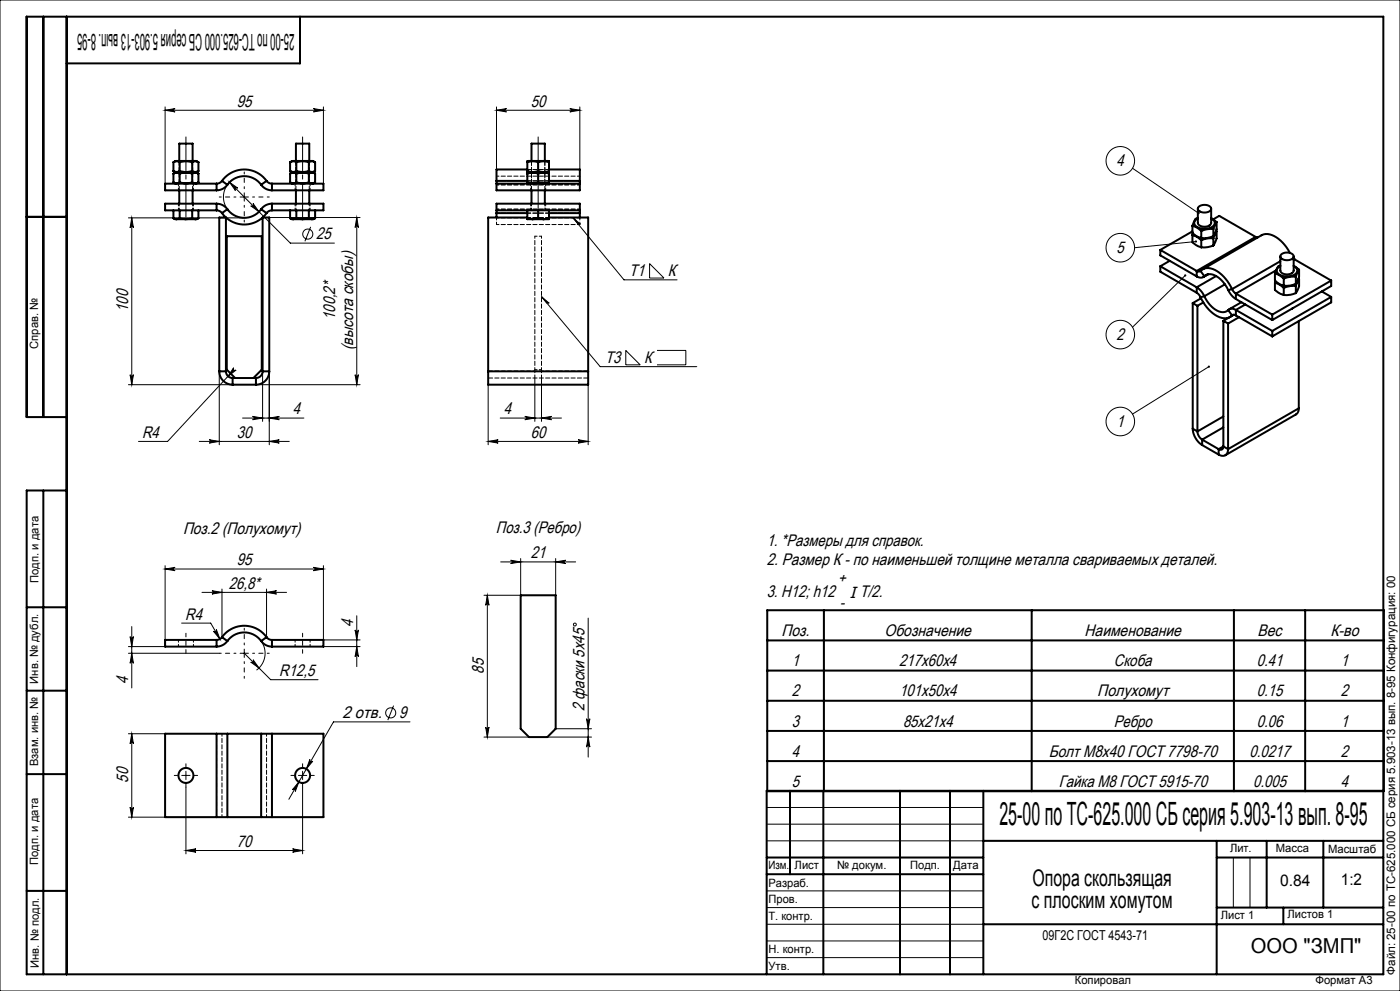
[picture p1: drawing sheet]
<svg xmlns="http://www.w3.org/2000/svg" width="420mm" height="297mm" viewBox="0 0 420 297" stroke-linecap="round" stroke-linejoin="round" font-family="sans-serif">
<g fill="none" stroke="#000" stroke-width=".3">
<path d="M0 0h420v297h-420zM49.5 33l3-.5a.5 .5 0 0 0-.4 .5 .5 .5 0 0 0 .4 .5zM49.5 33h47.5M49.5 32v23M94 32.5l3 .5-3 .5a.5 .5 0 0 0 .5-.5 .5 .5 0 0 0-.5-.5zM97 32v23M148.9 32v18.8M148.9 33h25M148.9 33l3-.5a.5 .5 0 0 0-.4 .5 .5 .5 0 0 0 .4 .5zM170.9 32.5l3 .5-3 .5a.5 .5 0 0 0 .5-.5 .5 .5 0 0 0-.5-.5zM173.9 32v18.8M68.9 54.6l18.2 18.3h13.2"/>
<path d="M68.9 54.6l2.4 1.8a.5 .5 0 0 0-.7 0 .5 .5 0 0 0 0 .7zM69.6 54a6.3 6.3 0 0 0-1.4 8.7M72 59h2.5M73.3 57.8v2.5M339.8 50.4l19.8 13.5M38.5 65.3h34.8M39.5 65.3l.5 3a.5 .5 0 0 0-.5-.5 .5 .5 0 0 0-.5 .5zM39.5 65.3v50M75.2 61.7a.5 .5 0 0 0 .7 0 .5 .5 0 0 0 0-.7l1.8 2.5zM80.8 65.2h27.2M93.2 68l-1.7 4.3M107 65.2l.5 3a.5 .5 0 0 0-.5-.5 .5 .5 0 0 0-.5 .5z"/>
<path d="M107 65.2v50.1M171.8 65.2l2.3 2-.7-.1zM171.8 65.2l15.4 18.7h15.9M194.9 79l4.3 4.3h-4.3zM358.8 72.4l-18.4 1.8M162.4 88.9l17.7 21h28.9M162.4 88.9l2.4 2-.7-.1zM355.6 82.5l-15.8 15.6M38.5 115.3h31.3M39 112.3a.5 .5 0 0 0 .5 .5 .5 .5 0 0 0 .5-.5l-.5 3zM65.8 111.3v22M69.8 111.3l-19.5 21h-8.8"/>
<path d="M70.1 110.2a.5 .5 0 0 0 0 .7 .5 .5 0 0 0 .7 0l-2.4 1.9zM76.8 115.3h31.2M78.8 111.3v15M80.8 111.3v22M106.5 112.3a.5 .5 0 0 0 .5 .5 .5 .5 0 0 0 .5-.5l-.5 3zM146.4 115.3v18M160.4 113.3v13M162.4 113.3v13M176.4 115.3v18M187.7 105l4.4 4.3h-4.4zM197.1 105h8.6v4.3h-8.6M362.7 109.9l-22.9 14.2"/>
<path d="M59.8 132.3h27M62.8 131.8l3 .5-3 .5a.5 .5 0 0 0 .5-.5 .5 .5 0 0 0-.5-.5zM72.8 125.3h18.4M75.8 124.8l3 .5-3 .5a.5 .5 0 0 0 .5-.5 .5 .5 0 0 0-.5-.5zM80.8 125.3l3-.5a.5 .5 0 0 0-.5 .5 .5 .5 0 0 0 .5 .5zM80.8 132.3l3-.5a.5 .5 0 0 0-.5 .5 .5 .5 0 0 0 .5 .5zM146.4 132.3l3-.5a.5 .5 0 0 0-.4 .5 .5 .5 0 0 0 .4 .5zM146.4 132.3h30M150.1 125.3h18.3M157.4 124.8l3 .5-3 .5a.5 .5 0 0 0 .5-.5 .5 .5 0 0 0-.5-.5zM162.4 125.3l3-.5a.5 .5 0 0 0-.4 .5 .5 .5 0 0 0 .4 .5zM173.4 131.8l3 .5-3 .5a.5 .5 0 0 0 .5-.5 .5 .5 0 0 0-.5-.5z"/>
<path d="M49.5 170.5l3-.5a.5 .5 0 0 0-.4 .5 .5 .5 0 0 0 .4 .5zM49.5 169.5v24.3h-11M49.5 170.5h47.5M60.6 177.5h25.4M63.6 177l3 .5-3 .5a.5 .5 0 0 0 .5-.5 .5 .5 0 0 0-.5-.5zM66.6 176.5v14.5M80 176.5v14.5M80 177.5l3-.5a.5 .5 0 0 0-.5 .5 .5 .5 0 0 0 .5 .5zM94 170l3 .5-3 .5a.5 .5 0 0 0 .5-.5 .5 .5 0 0 0-.5-.5zM97 169.5v24.3h11M146.2 178.4l.5 3a.5 .5 0 0 0-.5-.5 .5 .5 0 0 0-.5 .5zM146.2 178.4v42.5"/>
<path d="M150.2 168.4h22.5M153.2 167.9l3 .5-3 .5a.5 .5 0 0 0 .5-.5 .5 .5 0 0 0-.5-.5zM156.2 167.4v11h-11M166.7 168.4l3-.5a.5 .5 0 0 0-.5 .5 .5 .5 0 0 0 .5 .5zM166.7 167.4v11M38.5 195.8h27.3M39 190.8a.5 .5 0 0 0 .5 .5 .5 .5 0 0 0 .5-.5l-.5 3zM39.5 195.8l.5 3a.5 .5 0 0 0-.5-.5 .5 .5 0 0 0-.5 .5zM39.5 187.8v18.4M54.5 186.7h8.7l2.8 4.8M64 189.2a.5 .5 0 0 0 .7 .1 .5 .5 0 0 0 .2-.6l1.1 2.8zM72 195.8h2.5"/>
<path d="M73.3 194.5v2.5M73.3 195.8l7.9 7.9h14.2M75.2 198.4a.5 .5 0 0 0 .7 0 .5 .5 0 0 0 0-.7l1.8 2.5zM78.3 192.1a6.3 6.3 0 0 1-1.4 8.7M97 191.8h11M106.5 188.8a.5 .5 0 0 0 .5 .5 .5 .5 0 0 0 .5-.5l-.5 3zM107 184.5v15.3M107 193.8l.5 3a.5 .5 0 0 0-.5-.5 .5 .5 0 0 0-.5 .5zM176.5 185.2v41.7M38.5 219.9h11M39.5 219.9l.5 3a.5 .5 0 0 0-.5-.5 .5 .5 0 0 0-.5 .5zM39.5 219.9v25"/>
<path d="M118.1 211.5l-1.8 4.3M123 216.3h-23l-13.3 23.2M145.7 217.9a.5 .5 0 0 0 .5 .5 .5 .5 0 0 0 .5-.5l-.5 3zM166.7 218.4h10.8M176 215.4a.5 .5 0 0 0 .5 .5 .5 .5 0 0 0 .5-.5l-.5 3zM54.5 232.4h2.5M55.8 231.1v2.5M55.8 235.9v20M89.5 232.4h2.5M89.7 234.3l-1.1 2.9a.5 .5 0 0 0-.2-.7 .5 .5 0 0 0-.7 .2zM90.8 235.9v20M90.8 231.1v2.5"/>
<path d="M93 227.6a.5 .5 0 0 0 .2 .7 .5 .5 0 0 0 .6-.2l-1.9 2.3zM145.2 220.9h13.5M164.2 220.9h13.3M176.5 220.9l.5 3a.5 .5 0 0 0-.5-.5 .5 .5 0 0 0-.5 .5zM38.5 244.9h11M39 241.9a.5 .5 0 0 0 .5 .5 .5 .5 0 0 0 .5-.5l-.5 3zM55.8 254.9h35M55.8 254.9l3-.5a.5 .5 0 0 0-.5 .5 .5 .5 0 0 0 .5 .5zM87.8 254.4l3 .5-3 .5a.5 .5 0 0 0 .5-.5 .5 .5 0 0 0-.5-.5zM230 242h65M230 247h65M230 252h65"/>
<path d="M370 257v15M375 257v15M230 267h65M230 272h65M230 277h65M230 282h65M230 287h65"/>
<circle cx="336.1" cy="48.2" r="4.3"/>
<circle cx="92.3" cy="70.2" r="1.51"/>
<circle cx="336.1" cy="74.2" r="4.3"/>
<circle cx="336.1" cy="100.3" r="4.3"/>
<circle cx="336.1" cy="126.3" r="4.3"/>
<circle cx="172.5" cy="187.2" r=".43"/>
<circle cx="117.2" cy="213.6" r="1.51"/>
</g>
<g fill="none" stroke="#000" stroke-width=".6">
<path d="M13 5v120M20 5v287M90 5v14h-70M52 51.3a1.66 1.66 0 0 0 1.9 0M52 48.6l.7-.4h6.2l.6 .4M52 48.6a1.66 1.66 0 0 1 1.9 0M52 54.7a1.66 1.66 0 0 0 1.9 0M52 52a1.66 1.66 0 0 1 1.9 0M52 51.3l.7 .3M52 54.7l.7 .3M52 48.6v2.7M52 52v2.7"/>
<path d="M52.7 51.6h6.2M52.7 51.6l-.7 .4M53.8 48.2v-5.2h4v5.2M53.8 57v4M53.9 51.3l.4 .1a6.2 6.2 0 0 0 3.4-.1M53.9 48.6l.4-.1a6.2 6.2 0 0 1 3.4 .1M53.9 54.7l.4 .1a6.2 6.2 0 0 0 3.4-.1M53.9 52l.4-.1a6.2 6.2 0 0 1 3.4 .1M53.9 48.6v2.7M53.9 52v2.7M57.7 51.3a1.66 1.66 0 0 0 1.8 0M57.7 48.6a1.66 1.66 0 0 1 1.8 0"/>
<path d="M57.7 54.7a1.66 1.66 0 0 0 1.8 0M57.7 52a1.66 1.66 0 0 1 1.8 0M57.7 48.6v2.7M57.7 52v2.7M57.8 57v4M58.9 51.6l.6 .4M59.5 51.3l-.6 .3M59.5 54.7l-.6 .3M59.5 48.6v2.7M59.5 52v2.7M65 55h-15.5v2h15.5M65 55v2"/>
<path d="M66.6 54.2a8.2 8.2 0 0 1 13.4 0M66.6 54.2l-.7 .6-.9 .2M66.6 54.2l1.6 1.2M68.2 55.4a6.2 6.2 0 0 1 10.1 0M68.2 55.4a4 4 0 0 1-3.2 1.6M78.3 55.4a4 4 0 0 0 3.3 1.6M80 54.2l.7 .6 .9 .2M80 54.2l-1.7 1.2M81.6 55v2M81.6 55h15.4v2h-15.4M87 48.6l.7-.4h6.2l.6 .4M87 48.6a1.66 1.66 0 0 1 1.9 0"/>
<path d="M87 51.3a1.66 1.66 0 0 0 1.9 0M87 54.7a1.66 1.66 0 0 0 1.9 0M87 52a1.66 1.66 0 0 1 1.9 0M87 51.3l.7 .3M87 54.7l.7 .3M87 48.6v2.7M87 52v2.7M87.7 51.6h6.2M87.7 51.6l-.7 .4M88.8 48.2v-5.2h4v5.2M88.8 57v4M88.9 48.6l.4-.1a6.2 6.2 0 0 1 3.4 .1"/>
<path d="M88.9 51.3l.4 .1a6.2 6.2 0 0 0 3.4-.1M88.9 54.7l.4 .1a6.2 6.2 0 0 0 3.4-.1M88.9 52l.4-.1a6.2 6.2 0 0 1 3.4 .1M88.9 48.6v2.7M88.9 52v2.7M92.7 48.6a1.66 1.66 0 0 1 1.8 0M92.7 51.3a1.66 1.66 0 0 0 1.8 0M92.7 54.7a1.66 1.66 0 0 0 1.8 0M92.7 52a1.66 1.66 0 0 1 1.8 0M92.7 48.6v2.7M92.7 52v2.7M92.8 57v4"/>
<path d="M93.9 51.6l.6 .4M94.5 51.3l-.6 .3M94.5 54.7l-.6 .3M94.5 48.6v2.7M94.5 52v2.7M148.9 54.2v.8M148.9 55h25M148.9 55v2h25v-2M148.9 54.2h9.3M158.2 51.3a4.7 4.7 0 0 0 3.2 0M158.2 48.6a4.7 4.7 0 0 1 3.2 0M158.2 48.3h6.5"/>
<path d="M158.2 48.4v.2M158.2 51.3l.2 .3M158.2 54.7a4.7 4.7 0 0 0 3.2 0M158.2 52a4.7 4.7 0 0 1 3.2 0M158.2 54.7v.2M158.2 50.8h-9.3v3.4M158.2 54.9l.2 .1M158.2 48.6v2.7M158.2 52v2.7M158.4 51.6h6.1M158.4 51.6l-.2 .4M159.4 48.2v-5.2h4v5.2"/>
<path d="M159.4 57v4M161.4 48.6a4.7 4.7 0 0 1 3.3 0M161.4 51.3a4.7 4.7 0 0 0 3.3 0M161.4 52a4.7 4.7 0 0 1 3.3 0M161.4 54.7a4.7 4.7 0 0 0 3.3 0M161.4 48.6v2.7M161.4 52v2.7M163.4 57v4M164.5 51.6l.2 .4M164.7 48.4v.2M164.7 51.3l-.2 .3M164.7 54.7v.2"/>
<path d="M164.7 50.8h9.2v3.4M164.7 54.9l-.2 .1M164.7 48.6v2.7M164.7 52v2.7M164.7 54.2h9.2M173.9 54.2v.8M8 65h12M52 65.4l1 .3M52 63v2.4M53 65.7h2.8M53.9 65.4l1.9 .3M53.9 65.4l-.9 .3"/>
<path d="M53.9 63v2.4M55.8 65.7h2.8M57.7 65.4l.9 .3M57.7 65.4l-1.9 .3M57.7 63v2.4M59.5 65.4l-.9 .3M59.5 63v2.4M65 63l.9 .3 .7 .6M65 61a4 4 0 0 1 3.2 1.7M65 61v2M65 61h-15.5v2h15.5M66.6 63.9a8.2 8.2 0 0 0 13.4 0"/>
<path d="M68.2 62.7a6.2 6.2 0 0 0 10.1 0M68.2 62.7l-1.6 1.2M78.3 62.7l1.7 1.2M81.6 63l-.9 .3-.7 .6M81.6 61a4 4 0 0 0-3.3 1.7M81.6 61v2M81.6 61h15.4v2h-15.4M87 65.4l1 .3M87 63v2.4M88 65.7h2.8M88.9 65.4l1.9 .3M88.9 65.4l-.9 .3"/>
<path d="M88.9 63v2.4M90.8 65.7h2.8M92.7 65.4l-1.9 .3M92.7 65.4l.9 .3M92.7 63v2.4M94.5 65.4l-.9 .3M94.5 63v2.4M148.9 63v.9M148.9 63.9v1.3M148.9 63h25M148.9 63v-2h25v2M148.9 63.9h9.3"/>
<path d="M158.2 65.4l1.6 .3M158.2 65.4v.3h1.6M158.2 65.2h-11.8v46.1M158.2 63v2.4M159.8 65.7h3.3M161.4 65.4l-1.6 .3M161.4 65.4l1.7 .3M161.4 63v2.4M164.7 65.4l-1.6 .3M164.7 65.4v.3h-1.6M164.7 65.2h11.7v46.1M164.7 63v2.4"/>
<path d="M164.7 63.9h9.2M173.9 63v.9M173.9 63.9v1.3M348.1 74.9l10.9 6.3M348.1 74.9v1.6l10.9 6.3M348.1 79.8v1.6l10.9 6.3M348.1 79.8l10.9 6.3M350.9 78.2l-2.8 1.6M357.7 67.7l1 .3 1.7 1.2M357.7 67.7v2.1l1 .8 1.7 .8M357.7 70.4l1 .4 1.7 1.2M357.7 70.4v2.2l1 .8 1.7 .7"/>
<path d="M357.7 69.3l-9.6 5.6M357.9 70l-.2 .4M359.4 65.4a1.43 1.43 0 0 0-1.1 1.5 1.43 1.43 0 0 0 1.3 1.4 3.7 3.7 0 0 0 4.8-1.3l-.2-1-.8-.6M359.4 65.3a2.53 2.53 0 0 0-1.7 2.4M359.4 62.6v4.2a2.31 2.31 0 0 0 4 0v-4.2M359.6 62a2.48 2.48 0 0 1 3.8 .5 2.39 2.39 0 0 1-3.9 .4l-.1-.4zM360.4 69.2v2.2M360.4 72v2.1M363.4 65.4l1.6 1.2M364 65.7l1.8-1 10.9 6.3M364 68.6a7.3 7.3 0 0 0-3.6 .6M364 70.8a7.3 7.3 0 0 1-3.6 .6"/>
<path d="M364 71.4a7.3 7.3 0 0 0-3.6 .6M364 73.6a7.3 7.3 0 0 1-3.6 .5M364 68.6v2.2M364 71.4v2.2M364.8 69.2l.2 .1M365 66.6l-1 2M365 66.6a5.6 5.6 0 0 1-1 4.2M365 69.3l-1 2.1M365 69.3a5.6 5.6 0 0 1-1 4.3M376.7 71l.6 .2M376.7 71l-17.7 10.2M384.1 79.7a1.43 1.43 0 0 0-1.1 1.5 1.43 1.43 0 0 0 1.3 1.3 3.7 3.7 0 0 0 4.9-1.3l-.3-.9-.8-.6"/>
<path d="M384.1 79.6a2.53 2.53 0 0 0-1.6 2.4M384.1 76.8v4.3a2.31 2.31 0 0 0 4 0v-4.3M384.1 78.3l-14.5 8.3M384.4 76.3a2.48 2.48 0 0 1 3.7 .5 2.39 2.39 0 0 1-3.9 .4l-.1-.5zM387 75.8a10.1 10.1 0 0 0-6.6-5.7l-1.2 .1-.8 .3-17.6 10.2M388.1 79.7l1.6 1.1M388.1 77.5l.3 .3M388.4 77.8l11 6.3M388.4 77.8l-.3 .2M357.8 90.8l1.4 .9M357.8 90.8v37.7M359 86.1a6.1 6.1 0 0 1 2.3 2.7"/>
<path d="M359 87.7l1.2 1.4M359 81.2v1.6M359 86.1v1.6M359.2 91.7v37.6M360.2 81.2a4.2 4.2 0 0 1 5.7 .6l2.3 2.5 1.4 2.3M360.2 81.2l-.5 .2-.7-.2M360.2 89.1a10.3 10.3 0 0 0 6.9 6.3l1.1-.1 1.4-.8M360.2 81.2l1.1 1.6M360.3 89.4l-2.5 1.4M361 90.6l-1.8 1.1M361.3 82.8a3.2 3.2 0 0 1 4.4 .5l1.6 1.6 1.2 2M361.3 82.8a1.82 1.82 0 0 1-2.3 0"/>
<path d="M361.3 88.8a7 7 0 0 0 6 4.7l1.2-.6M361.3 88.8l-1.1 .3M362.3 82.2l-1 .6M362.5 82.2l-1.5 .8M364.8 82.7l-5.8 3.4M367 96.1v37.7M367 96.1l1.4 .9M367.5 85.2l-6.2 3.6M368.4 97v37.6M368.5 86.9a6.1 6.1 0 0 0 2.3 2.7M368.5 92.9l1.1 1.6M368.8 95.1l-1.8 1"/>
<path d="M369.6 86.6l1.2 1.4M369.6 86.6l-1.1 .3M369.9 94.4l-.3 .1M370.2 94.3l-1.2 .7M370.8 94.5l-.7-.2-.5 .2M370.8 92.9a1.82 1.82 0 0 0-2.3 0M370.8 88l10.9 6.3M370.8 89.6l10.9 6.3M370.8 88v1.6M370.8 92.9v1.6M370.8 92.9l10.9 6.3M370.8 94.5l10.9 6.3"/>
<path d="M371.7 95.1l-3.3 1.9M372.4 90.6l-3.6 2.1M373.6 91.3l-2.8 1.6M381.7 94.3v1.6M381.7 99.2v1.6M382.5 82l1 .3 1.6 1.2M382.5 82v2.1l1 .8 1.6 .7M382.5 84.7l1 .4 1.6 1.2M382.5 84.7v2.2l1 .8 1.6 .7M382.6 84.3l-.1 .4M382.8 81l-12 7M385.1 83.5v2.1"/>
<path d="M385.1 86.3v2.1M388.8 82.9a7.3 7.3 0 0 0-3.7 .6M388.8 85.1a7.3 7.3 0 0 1-3.7 .5M388.8 85.7a7.3 7.3 0 0 0-3.7 .6M388.8 87.9a7.3 7.3 0 0 1-3.7 .5M388.8 82.9v2.2M388.8 85.7v2.2M389.6 83.5l.1 .1M389.6 96.2v26.2M389.7 80.8l-.9 2.1M389.7 80.8a5.6 5.6 0 0 1-.9 4.3M389.7 83.6l-.9 2.1"/>
<path d="M389.7 83.6a5.6 5.6 0 0 1-.9 4.3M396.5 87.4l2.9 1.6M399.4 84.1l-17.7 10.2M399.4 84.1v1.6l-17.7 10.2M399.4 89v1.6l-17.7 10.2M399.4 89l-17.7 10.2M65.8 111.3a4 4 0 0 0 4 4M65.8 111.3v-46.1h2v46.1M65.8 111.3h2M67.8 111.3a2 2 0 0 0 2 2M69.8 113.3v2M69.8 113.3h7"/>
<path d="M69.8 115.3h7M70.5 113.3l-2.5-2.5v-40h10.5v40l-2.5 2.5M76.8 113.3v2M78.8 111.3a2 2 0 0 1-2 2M78.8 111.3h2M78.8 111.3v-46.1h2v46.1M80.8 111.3a4 4 0 0 1-4 4M146.4 111.3v4h30v-4M146.4 111.3h30M20 125h-12v-120h407v287h-407v-145h12M357.8 128.5a6.3 6.3 0 0 0 2.8 4.9M357.8 128.5l1.4 .8"/>
<path d="M359.2 129.3a3.1 3.1 0 0 0 1.4 2.5M360.6 131.8l5 2.8M360.6 133.4l5 2.8M360.6 131.8v1.6M365.6 134.6v1.6M367 133.8a.86 .86 0 0 1-.4 .9 .86 .86 0 0 1-1-.1M367 133.8l1.4 .8M367 124.8l-7.8 4.5M367 133.8l-1.4 .8M367 128.1l-6.4 3.7M368.4 134.6a1.72 1.72 0 0 1-.8 1.8 1.72 1.72 0 0 1-2-.2M389.6 122.4l-.3 1.3-.5 .5-21.2 12.2"/>
<path d="M389.6 122.4l-21.2 12.2M13 147v145M156.2 178.4h10.5v40l-2.5 2.5h-5.5l-2.5-2.5zM8 182h12M65 191.8v2M65 191.8h-15.5v2h15.5M66.6 191l-.7 .6-.9 .2M66.6 191a8.2 8.2 0 0 1 13.4 0M66.6 191l1.6 1.1M68.2 192.1a4 4 0 0 1-3.2 1.7M68.2 192.1a6.3 6.3 0 0 1 10.1 0M78.3 192.1a4 4 0 0 0 3.3 1.7"/>
<path d="M80 191l.7 .6 .9 .2M80 191l-1.7 1.1M81.6 191.8v2M81.6 191.8h15.4v2h-15.4M230.2 182.9h185v54.2h-185zM230.2 191.9h185M247.2 182.9v54.2M309.5 182.9v54.2M370.2 182.9v54.2M391.6 182.9v54.2M8 207h12M65 219.9h3.2"/>
<path d="M65 219.9v25M65 219.9h-15.5v25h15.5M68.2 219.9h10.1M68.2 219.9v25M78.3 219.9h3.3M78.3 219.9v25M81.6 219.9v25M81.6 219.9h15.4v25h-15.4M230.2 201h185M230.2 210h185M230.2 219.1h185M8 232h12"/>
<path d="M230.2 228.1h185M237 237v25M247 237v55M270 237v55M285 237v55M295 237v55M415 237h-185v55M65 244.9h3.2M68.2 244.9h10.1M78.3 244.9h3.3M230 257h65M295 252h120"/>
<path d="M365 252v40M365 257h50M380 252v20M397 252v20M8 267h12M230 262h65M295 277h120M365 272h50M385 272v5"/>
<circle cx="55.8" cy="232.4" r="2.25"/>
<circle cx="90.8" cy="232.4" r="2.25"/>
</g>
<path d="M70.8 59h-5M73.3 56.5v-5M75.8 59h5M73.3 61.5v5M70.8 195.8h-5M73.3 193.3v-5M73.3 198.3v5M75.8 195.8h5" fill="none" stroke="#000" stroke-width=".3" stroke-dasharray="15.2 1.3 1.3 1.3" stroke-dashoffset="14.6"/>
<path d="M53.3 232.4h-1M55.8 229.9v-1M55.8 234.9v1M58.3 232.4h1M88.3 232.4h-1M90.8 229.9v-1M90.8 234.9v1M93.3 232.4h1" fill="none" stroke="#000" stroke-width=".3" stroke-dasharray="15.2 1.3 1.3 1.3"/>
<path d="M55.8 195.8v-6M90.8 195.8v-6" fill="none" stroke="#000" stroke-width=".3" stroke-dasharray="15.2 1.3 1.3 1.3" stroke-dashoffset="14.1"/>
<path d="M55.8 65v-24M90.8 65v-24M161.4 65v-24" fill="none" stroke="#000" stroke-width=".3" stroke-dasharray="15.2 1.3 1.3 1.3" stroke-dashoffset="5.1"/>
<g fill="#000">
<path d="M49.5 33l3-.5a.5 .5 0 0 0-.4 .5 .5 .5 0 0 0 .4 .5zM94 32.5l3 .5-3 .5a.5 .5 0 0 0 .5-.5 .5 .5 0 0 0-.5-.5z"/>
<path d="M39.5 65.3l.5 3a.5 .5 0 0 0-.5-.5 .5 .5 0 0 0-.5 .5zM39 112.3a.5 .5 0 0 0 .5 .5 .5 .5 0 0 0 .5-.5l-.5 3zM107 65.2l.5 3a.5 .5 0 0 0-.5-.5 .5 .5 0 0 0-.5 .5zM106.5 112.3a.5 .5 0 0 0 .5 .5 .5 .5 0 0 0 .5-.5l-.5 3z"/>
<path d="M359.3 63.7v.4h.5l-.2-.2 .2 .2v-.5zM358.5 72.1a.33 .33 0 0 0 .2 .6 .33 .33 0 0 0 .4-.4l-.3 .1 .3-.1-.2-.2zM355.4 82.3a.33 .33 0 0 0-.1 .5 .33 .33 0 0 0 .5 0 .33 .33 0 0 0 0-.5l-.2 .2 .2-.2zM362.4 109.7a.33 .33 0 0 0 0 .4 .33 .33 0 0 0 .5 .1 .33 .33 0 0 0 0-.5l-.2 .2 .2-.2zM162.4 88.9l2.4 2-.7-.1zM171.8 65.2l2.3 2-.7-.1z"/>
<path d="M70.1 110.2l-1.7 2.6 2.4-1.9a.5 .5 0 0 1-.7 0 .5 .5 0 0 1 0-.7zM68.9 54.6l1.7 2.5a.5 .5 0 0 1 0-.7 .5 .5 0 0 1 .7 0zM75.2 61.7l2.5 1.8-1.8-2.5a.5 .5 0 0 1 0 .7 .5 .5 0 0 1-.7 0zM75.2 198.4l2.5 1.8-1.8-2.5a.5 .5 0 0 1 0 .7 .5 .5 0 0 1-.7 0zM63.6 177l3 .5-3 .5a.5 .5 0 0 0 .5-.5 .5 .5 0 0 0-.5-.5zM80 177.5l3-.5a.5 .5 0 0 0-.5 .5 .5 .5 0 0 0 .5 .5zM64 189.2l2 2.3-1.1-2.8a.5 .5 0 0 1-.2 .6 .5 .5 0 0 1-.7-.1zM55.8 254.9l3-.5a.5 .5 0 0 0-.5 .5 .5 .5 0 0 0 .5 .5zM87.8 254.4l3 .5-3 .5a.5 .5 0 0 0 .5-.5 .5 .5 0 0 0-.5-.5zM89.7 234.3l-2 2.4a.5 .5 0 0 1 .7-.2 .5 .5 0 0 1 .2 .7zM93 227.6l-1.1 2.8 1.9-2.3a.5 .5 0 0 1-.6 .2 .5 .5 0 0 1-.2-.7z"/>
<path d="M62.8 131.8l3 .5-3 .5a.5 .5 0 0 0 .5-.5 .5 .5 0 0 0-.5-.5zM80.8 132.3l3-.5a.5 .5 0 0 0-.5 .5 .5 .5 0 0 0 .5 .5z"/>
<path d="M80.8 125.3l3-.5a.5 .5 0 0 0-.5 .5 .5 .5 0 0 0 .5 .5zM75.8 124.8l3 .5-3 .5a.5 .5 0 0 0 .5-.5 .5 .5 0 0 0-.5-.5zM173.4 131.8l3 .5-3 .5a.5 .5 0 0 0 .5-.5 .5 .5 0 0 0-.5-.5zM146.4 132.3l3-.5a.5 .5 0 0 0-.4 .5 .5 .5 0 0 0 .4 .5zM170.9 32.5l3 .5-3 .5a.5 .5 0 0 0 .5-.5 .5 .5 0 0 0-.5-.5zM148.9 33l3-.5a.5 .5 0 0 0-.4 .5 .5 .5 0 0 0 .4 .5zM166.7 168.4l3-.5a.5 .5 0 0 0-.5 .5 .5 .5 0 0 0 .5 .5zM153.2 167.9l3 .5-3 .5a.5 .5 0 0 0 .5-.5 .5 .5 0 0 0-.5-.5z"/>
<path d="M157.4 124.8l3 .5-3 .5a.5 .5 0 0 0 .5-.5 .5 .5 0 0 0-.5-.5zM162.4 125.3l3-.5a.5 .5 0 0 0-.4 .5 .5 .5 0 0 0 .4 .5z"/>
<path d="M49.5 170.5l3-.5a.5 .5 0 0 0-.4 .5 .5 .5 0 0 0 .4 .5zM94 170l3 .5-3 .5a.5 .5 0 0 0 .5-.5 .5 .5 0 0 0-.5-.5z"/>
<path d="M39.5 195.8l.5 3a.5 .5 0 0 0-.5-.5 .5 .5 0 0 0-.5 .5zM39 190.8a.5 .5 0 0 0 .5 .5 .5 .5 0 0 0 .5-.5l-.5 3z"/>
<path d="M107 193.8l.5 3a.5 .5 0 0 0-.5-.5 .5 .5 0 0 0-.5 .5zM106.5 188.8a.5 .5 0 0 0 .5 .5 .5 .5 0 0 0 .5-.5l-.5 3zM39 241.9a.5 .5 0 0 0 .5 .5 .5 .5 0 0 0 .5-.5l-.5 3zM39.5 219.9l.5 3a.5 .5 0 0 0-.5-.5 .5 .5 0 0 0-.5 .5zM145.7 217.9a.5 .5 0 0 0 .5 .5 .5 .5 0 0 0 .5-.5l-.5 3zM146.2 178.4l.5 3a.5 .5 0 0 0-.5-.5 .5 .5 0 0 0-.5 .5zM176.5 220.9l.5 3a.5 .5 0 0 0-.5-.5 .5 .5 0 0 0-.5 .5zM176 215.4a.5 .5 0 0 0 .5 .5 .5 .5 0 0 0 .5-.5l-.5 3z"/>
</g>
<g fill="none" stroke="#000" stroke-width=".3" stroke-dasharray="1.3 .6" stroke-dashoffset=".6">
<path d="M53.5 55v2M58 57v-2M65 57v-2M68.2 55.4l-1.6-1.2M78.3 55.4l1.7-1.2M81.6 57v-2M88.5 55v2M93 57v-2M159.2 55v2M163.7 57v-2M53.5 61v2M53.8 61v2"/>
<path d="M57.8 63v-2M58 63v-2M65 61v2M68.2 62.7l-1.6 1.2M78.3 62.7l1.7 1.2M81.6 61v2M88.5 61v2M88.8 61v2M92.8 63v-2M93 63v-2M159.2 61v2M159.4 61v2"/>
<path d="M160.4 70.8v40M162.4 70.8v40M162.4 70.8h-2M163.4 63v-2M163.7 63v-2M65.8 111.3h2M69.8 115.3v-2M76.8 115.3v-2M80.8 111.3h-2M162.4 110.8h-2M53.5 191.8v2M58 193.8v-2"/>
<path d="M65 193.8v-2M68.2 192.1l-1.6-1.1M78.3 192.1l1.7-1.1M81.6 193.8v-2M88.5 191.8v2M93 193.8v-2"/>
</g>
<g fill="none" stroke="#000" stroke-width=".3" stroke-dasharray="1.3 .6" stroke-dashoffset="-.1">
<path d="M53.8 48.2v3.4M53.8 51.6v3.4M57.8 51.6v-3.4M57.8 55v-3.4M88.8 48.2v3.4M88.8 51.6v3.4M92.8 51.6v-3.4M92.8 55v-3.4M159.4 48.2v3.4M159.4 51.6v3.4M163.4 51.6v-3.4M163.4 55v-3.4"/>
<path d="M176.4 113.3h-30M176.4 111.3h-30"/>
</g>
<path d="M53.8 48.2v8.8M57.8 57v-8.8M88.8 48.2v8.8M92.8 57v-8.8M159.4 48.2v8.8M163.4 57v-8.8" fill="none" stroke="#000" stroke-width=".3" stroke-dasharray="1.3 .6"/>
<path d="M160.4 110.8v2.5M162.4 110.8v2.5" fill="none" stroke="#000" stroke-width=".3" stroke-dasharray="1.3 .6" stroke-dashoffset=".3"/>
<g fill="none" stroke="#000" stroke-width=".3" stroke-dasharray="1.3 .6" stroke-dashoffset=".5">
<path d="M148.9 55.4h25M148.9 54.2h25M173.9 52.8h-25M148.9 65.2v2.1M148.9 67.3h25M148.9 65.3h25M173.9 62.7h-25M173.9 65.2v2.1M173.9 63.9h-25M65 244.9v-25M66.6 244.9v-25M80 244.9v-25"/>
<path d="M81.6 244.9v-25"/>
</g>
<path d="M158.2 54.2h6.5M164.7 50.8h-6.5M164.7 65.2h-6.5M164.7 63.9h-6.5" fill="none" stroke="#000" stroke-width=".3" stroke-dasharray="1.3 .6" stroke-dashoffset=".2"/>
<text font-size="9.6" x="299.8" y="247.3">25-00 по ТС-625.000 СБ серия 5.903-13 вып. 8-95</text>
<g font-size="6.9">
<text x="88.3" y="10" transform="rotate(-180 88.3 10)">25-00 по ТС-625.000 СБ серия 5.903-13 вып. 8-95</text>
<text x="309.7" y="265.6">Опора скользящая</text>
<text x="309.5" y="272.1">с плоским хомутом</text>
</g>
<text font-size="6.2" x="375.2" y="285.5">ООО &quot;ЗМП&quot;</text>
<g font-size="5">
<text x="71.1" y="32">95</text>
<text x="159.3" y="32">50</text>
<text x="335" y="49.8">4</text>
<text x="94.8" y="71.8">25</text>
<text x="335" y="75.8">5</text>
<text x="188.7" y="82.8">Т1</text>
<text x="200.3" y="82.8">К</text>
<text x="38.5" y="93.5" transform="rotate(-90 38.5 93.5)">100</text>
<text x="100.5" y="95.9" transform="rotate(-90 100.5 95.9)">100,2*</text>
<text x="335" y="101.9">2</text>
<text x="105.9" y="105" transform="rotate(-90 105.9 105)">(высота скобы)</text>
<text x="181.6" y="108.8">Т3</text>
<text x="193.2" y="108.8">К</text>
<text x="87.9" y="124.2">4</text>
<text x="151.2" y="124.2">4</text>
<text x="42.6" y="131.2">R4</text>
<text x="71.1" y="131.2">30</text>
<text x="159.3" y="131.2">60</text>
<text x="335" y="127.9">1</text>
<text x="54.9" y="160">Поз.2 (Полухомут)</text>
<text x="148.8" y="159.7">Поз.3 (Ребро)</text>
<text x="159.3" y="167.3">21</text>
<text x="230" y="163.8">1. *Размеры для справок.</text>
<text x="71.1" y="169.5">95</text>
<text x="230" y="169.3">2. Размер К - по наименьшей толщине металла свариваемых деталей.</text>
<text x="68.7" y="176.5">26,8*</text>
<text x="230" y="179">3. H12; h12</text>
<text x="251.5" y="174.8">+</text>
<text x="55.6" y="185.7">R4</text>
<text x="252" y="182.3">-</text>
<text x="106" y="187.8" transform="rotate(-90 106 187.8)">4</text>
<text x="234.5" y="190.6">Поз.</text>
<text x="265.4" y="190.6">Обозначение</text>
<text x="325.4" y="190.6">Наименование</text>
<text x="377.2" y="190.6">Вес</text>
<text x="399.1" y="190.6">К-во</text>
<text x="83.8" y="202.6">R12,5</text>
<text x="145.1" y="201.8" transform="rotate(-90 145.1 201.8)">85</text>
<text x="237.6" y="199.7">1</text>
<text x="269.8" y="199.7">217х60х4</text>
<text x="334.2" y="199.7">Скоба</text>
<text x="377" y="199.7">0.41</text>
<text x="402.3" y="199.7">1</text>
<text x="38.5" y="205.1" transform="rotate(-90 38.5 205.1)">4</text>
<text x="237.6" y="208.7">2</text>
<text x="269.8" y="208.7">101х50х4</text>
<text x="329.2" y="208.7">Полухомут</text>
<text x="377" y="208.7">0.15</text>
<text x="402.3" y="208.7">2</text>
<text x="102.8" y="215.3">2 отв.</text>
<text x="119.7" y="215.3">9</text>
<text x="175.4" y="213" transform="rotate(-90 175.4 213)">2 фаски 5x45</text>
<text x="237.6" y="217.8">3</text>
<text x="270.9" y="217.8">85х21х4</text>
<text x="334.1" y="217.8">Ребро</text>
<text x="377" y="217.8">0.06</text>
<text x="402.3" y="217.8">1</text>
<text x="237.6" y="226.8">4</text>
<text x="314.6" y="226.8">Болт M8x40 ГОСТ 7798-70</text>
<text x="374.9" y="226.8">0.0217</text>
<text x="402.3" y="226.8">2</text>
<text x="38.5" y="234.6" transform="rotate(-90 38.5 234.6)">50</text>
<text x="237.6" y="235.9">5</text>
<text x="317.6" y="235.9">Гайка M8 ГОСТ 5915-70</text>
<text x="376" y="235.9">0.005</text>
<text x="402.3" y="235.9">4</text>
<text x="71.1" y="253.8">70</text>
</g>
<g font-size="4.8">
<text x="384" y="265.6">0.84</text>
<text x="402.3" y="265.3">1:2</text>
</g>
<text font-size="4.7" x="254.9" y="179.1">I T/2.</text>
<text font-size="4.1" x="312.8" y="281.6">09Г2С ГОСТ 4543-71</text>
<text font-size="3.5" x="418.6" y="292.1" transform="rotate(-90 418.6 292.1)">Файл: 25-00 по ТС-625.000 СБ серия 5.903-13 вып. 8-95 Конфигурация: 00</text>
<g font-size="3.4">
<text x="11.5" y="104.5" transform="rotate(-90 11.5 104.5)">Справ. №</text>
<text x="11.6" y="174.7" transform="rotate(-90 11.6 174.7)">Подп. и дата</text>
<text x="11.4" y="204.9" transform="rotate(-90 11.4 204.9)">Инв. № дубл.</text>
<text x="11.4" y="229.6" transform="rotate(-90 11.4 229.6)">Взам. инв. №</text>
<text x="369" y="255.5">Лит.</text>
<text x="382.8" y="255.5">Масса</text>
<text x="398.4" y="255.6">Масштаб</text>
<text x="11.4" y="259.2" transform="rotate(-90 11.4 259.2)">Подп. и дата</text>
<text x="230.5" y="260.5">Изм.</text>
<text x="238.4" y="260.4">Лист</text>
<text x="251.1" y="260.4">№ докум.</text>
<text x="273" y="260.4">Подп.</text>
<text x="286" y="260.4">Дата</text>
<text x="230.5" y="265.7">Разраб.</text>
<text x="230.5" y="275.7">Т. контр.</text>
<text x="230.6" y="270.7">Пров.</text>
<text x="366.2" y="275.3">Лист 1</text>
<text x="386.3" y="275.2">Листов 1</text>
<text x="230.6" y="285.7">Н. контр.</text>
<text x="11.6" y="290" transform="rotate(-90 11.6 290)">Инв. № подл.</text>
<text x="230.6" y="290.7">Утв.</text>
<text x="322.5" y="295">Копировал</text>
<text x="394.6" y="295">Формат А3</text>
</g>
</svg>
